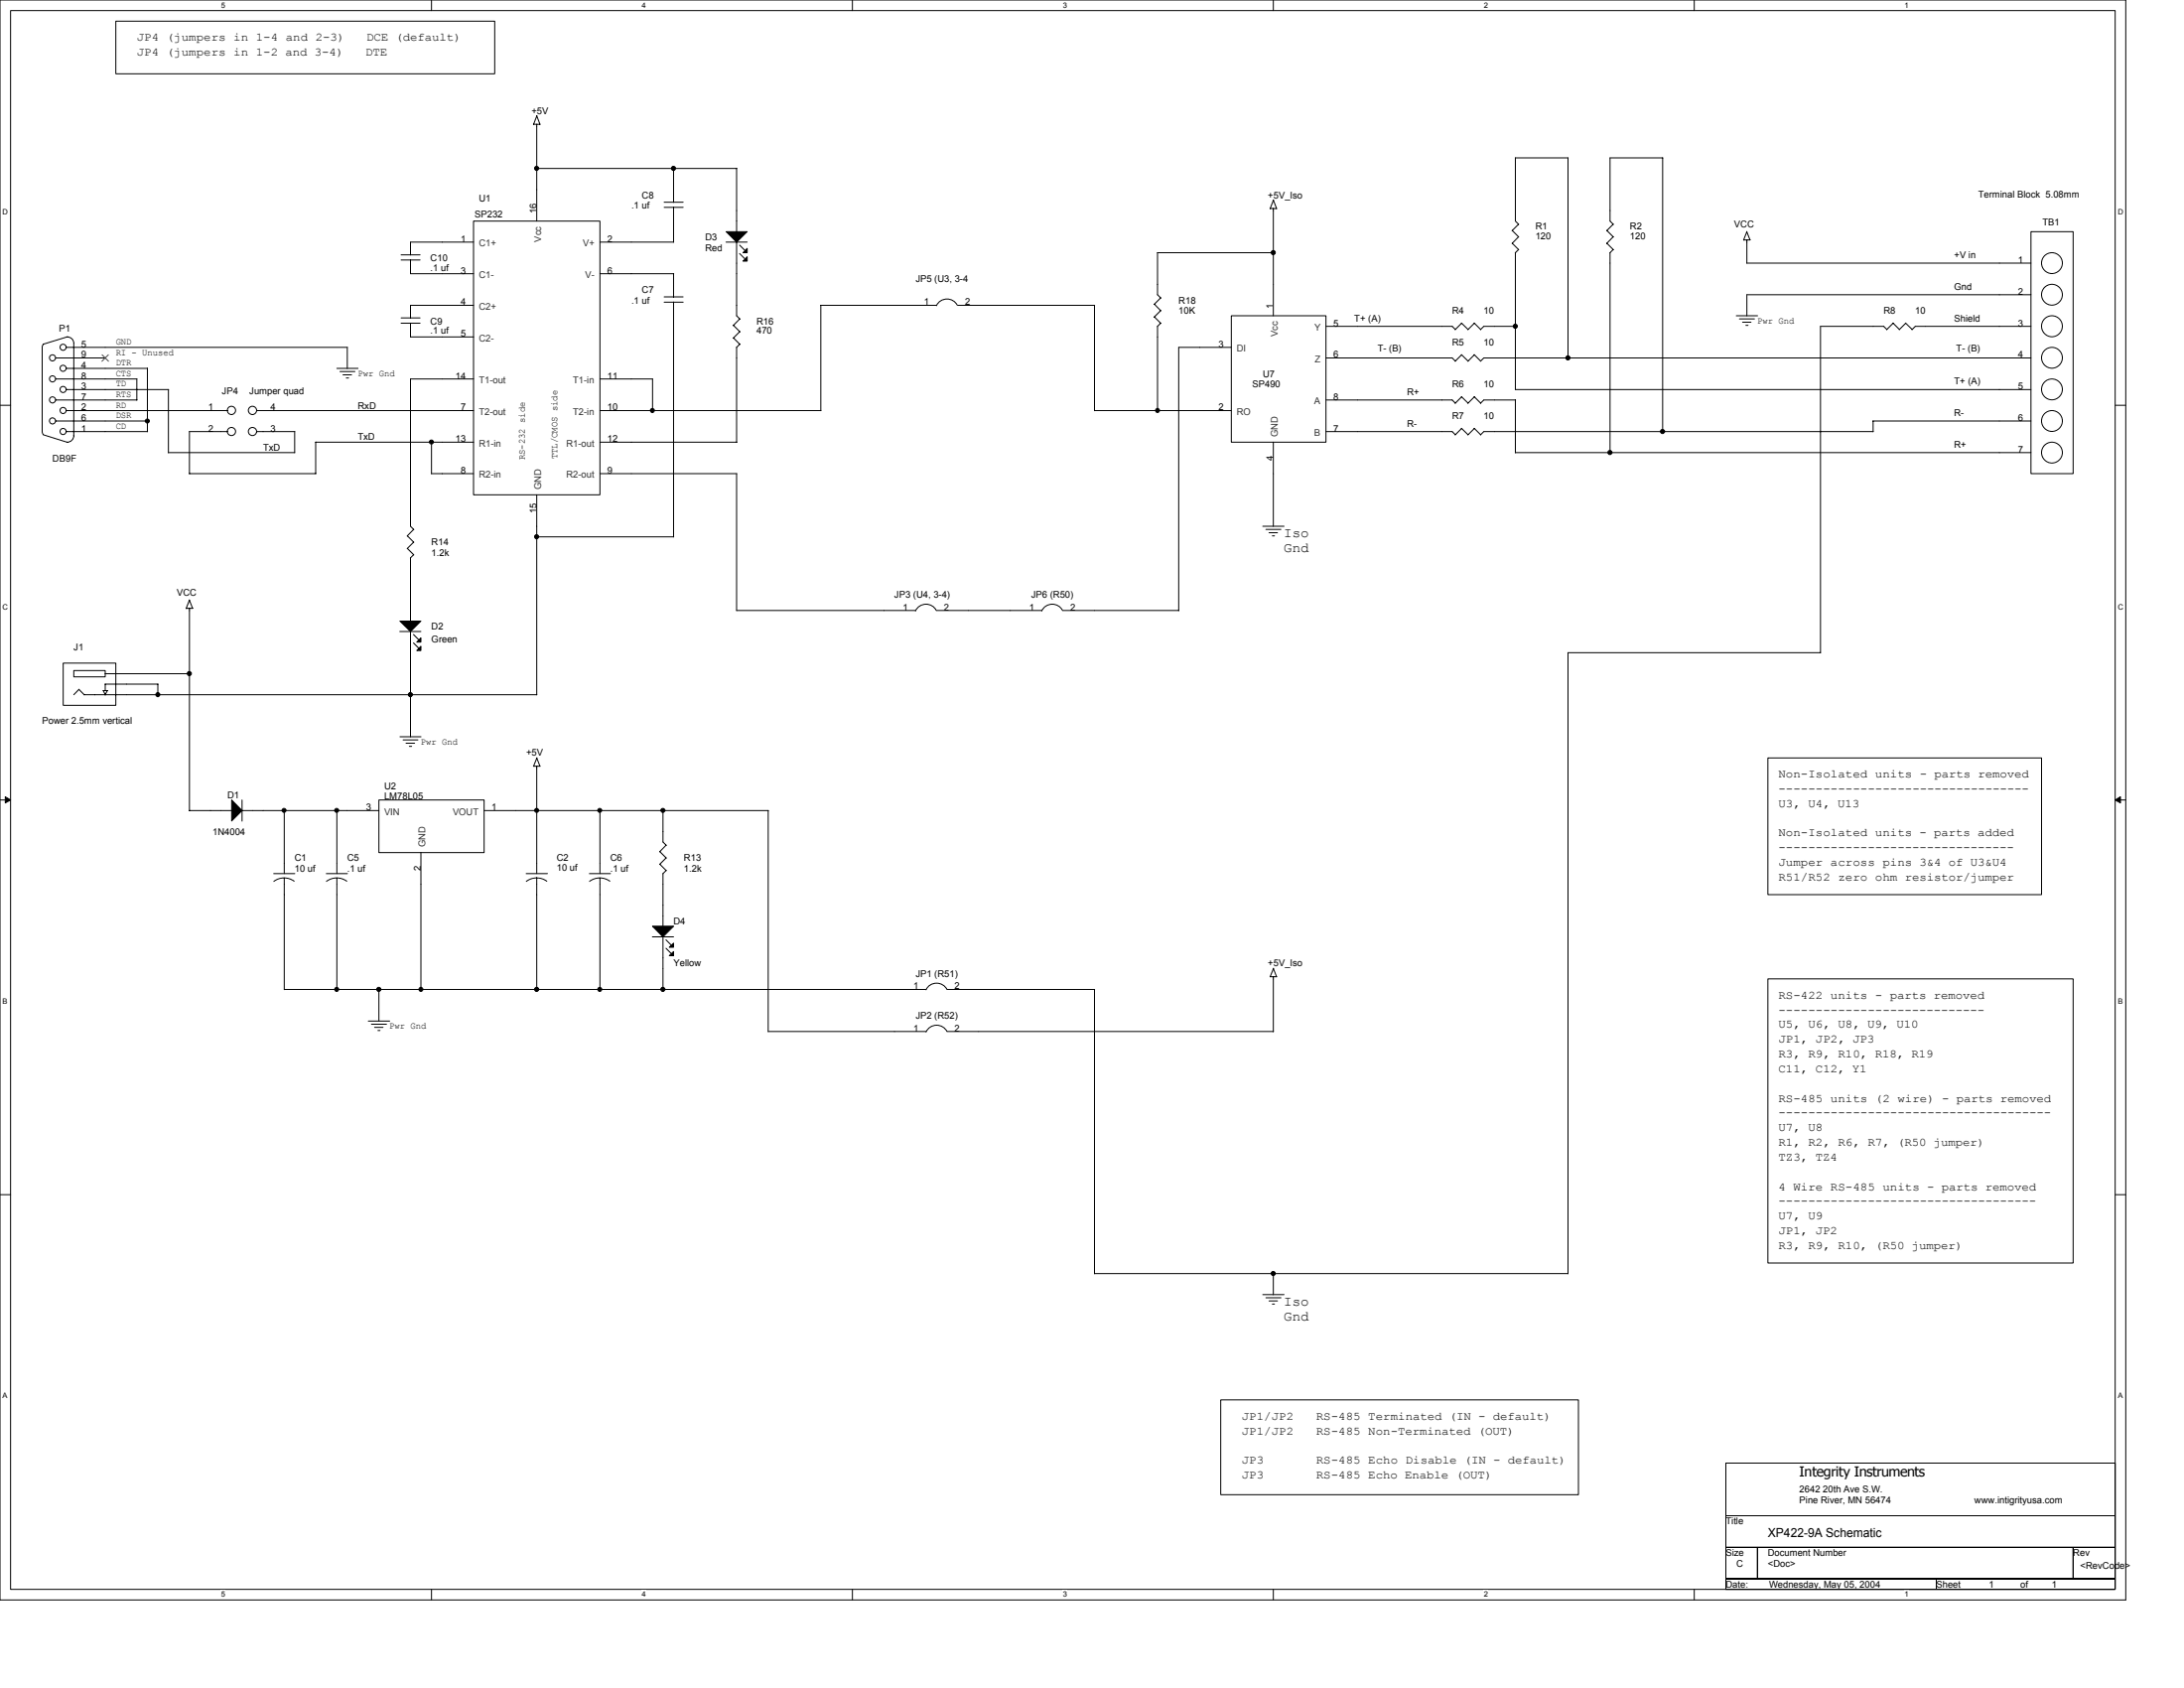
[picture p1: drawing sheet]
<svg xmlns="http://www.w3.org/2000/svg" width="279mm" height="216mm" viewBox="0 0 279 216" stroke-linecap="round" stroke-linejoin="round" font-family="sans-serif">
<path d="M0 0h271.9v204.6h-271.9zM1.4 1.4h269.2v201.9h-269.2z" fill="none" stroke="#000" stroke-width=".13"/>
<g fill="#fff">
<path d="M28.3 .1h.5v1.1h-.5z"/>
<path d="M28.3 203.4h.5v1.1h-.5z"/>
</g>
<path d="M55.2 0v1.4M55.2 203.3v1.3" fill="none" stroke="#000" stroke-width=".13"/>
<g fill="#fff">
<path d="M82.1 .1h.6v1.1h-.6z"/>
<path d="M82.1 203.4h.6v1.1h-.6z"/>
</g>
<path d="M109.1 0v1.4M109.1 203.3v1.3" fill="none" stroke="#000" stroke-width=".13"/>
<g fill="#fff">
<path d="M136 .1h.5v1.1h-.5z"/>
<path d="M136 203.4h.5v1.1h-.5z"/>
</g>
<path d="M162.9 0v1.4M162.9 203.3v1.3" fill="none" stroke="#000" stroke-width=".13"/>
<g fill="#fff">
<path d="M189.8 .1h.6v1.1h-.6z"/>
<path d="M189.8 203.4h.6v1.1h-.6z"/>
</g>
<path d="M216.7 0v1.4M216.7 203.3v1.3" fill="none" stroke="#000" stroke-width=".13"/>
<g fill="#fff">
<path d="M243.7 .1h.5v1.1h-.5z"/>
<path d="M243.7 203.4h.5v1.1h-.5z"/>
<path d="M.3 26.6h.7v1h-.7z"/>
<path d="M270.9 26.6h.7v1h-.7z"/>
<path d="M.3 77.1h.7v1h-.7z"/>
<path d="M270.9 77.1h.7v1h-.7z"/>
</g>
<path d="M0 51.8h1.4M270.6 51.8h1.3" fill="none" stroke="#000" stroke-width=".13"/>
<g fill="#fff">
<path d="M.3 127.6h.7v1h-.7z"/>
<path d="M270.9 127.6h.7v1h-.7z"/>
</g>
<path d="M0 102.3h1.4M270.6 102.3h1.3" fill="none" stroke="#000" stroke-width=".13"/>
<path d="M.7 101.9l.7 .4-.7 .4zM270.6 102.3l.7-.4v.8z" fill="#000" stroke="#000" stroke-width=".13"/>
<g fill="#fff">
<path d="M.3 178h.7v1.1h-.7z"/>
<path d="M270.9 178h.7v1.1h-.7z"/>
</g>
<g fill="none" stroke="#000" stroke-width=".13">
<path d="M14.8 2.7h48.5v6.7h-48.5zM68.2 15.9h.9M68.7 14.8l.4 1.1M68.7 15.9v12.4M68.7 14.8l-.4 1.1M51.3 33.3h2.4M51.3 32.6h2.4M52.5 33.2v1.8h8.1M60.6 28.3h16.2v35h-16.2zM60.6 31h-8.1v1.6M60.6 39.1h-8.1v1.6M68.7 21.5h25.6"/>
<path d="M76.8 31h9.4M76.8 35h9.4M85 38.7h2.4M85 38h2.4M85 26.5h2.4M85 25.9h2.4M86.2 21.5v4.4M86.2 26.5v4.5M86.2 35v3M86.2 38.6v30.1M92.9 31h2.7M94.2 21.5v8.2"/>
<path d="M94.2 31v9.4l.5 .4-.9 .8 .9 .8M94.6 31.3l.7 .7M94.6 32.4l.7 .7M119.8 39.1h-14.8v13.4M122.5 39.1a1.49 1.49 0 0 0-1.4-.9 1.49 1.49 0 0 0-1.3 .9M122.5 39.1h17.5M140 39.1v13.4M147.7 38.9l.8 .9M148.5 38.1l-.8 .8M148.5 39.7l-.8 .9 .8 .8M162.5 26.7h.8M162.9 25.6l.4 1.1"/>
<path d="M162.9 26.7v13.7M162.9 25.6l-.4 1.1M162.9 32.3h-14.8v5.4l.4 .4M193.5 31.1l.8 .8M193.9 32.3v17.5M194.3 28.7l-.9 .8 .9 .8M194.3 30.3l-.9 .8M194.3 31.9l-.5 .4M200.6 20.2v25.6M200.6 20.2h-6.7v8.1l.4 .4M205.6 29.5l.8 .8M205.6 31.1l.8 .8"/>
<path d="M206 32.3v25.6M206.4 28.7l-.9 .8M206.4 30.3l-.9 .8M206.4 31.9l-.4 .4M212.7 20.2v35M212.7 20.2h-6.7v8.1l.4 .4M223.1 30.7h.8M223.5 29.6l.4 1.1M223.5 29.6l-.4 1.1M223.5 30.7v3M223.5 33.7h36.3M259.8 29.6h5.4v31h-5.4z"/>
<path d="M259.8 37.7h-36.3v2.7M5.4 55.2l.1 .4M5.5 55.6l3.1 1M5.5 44l-.1 .4v10.8M7.1 45.8h6.4M7.1 51.2h10.4M7.1 53.8h11.8M7.1 48.5h10.4M8.5 47.1h10.4M8.5 44.4h35.9M8.5 52.5h20.6M8.5 55.2h10.4"/>
<path d="M8.5 49.8h13.1l-.1 8.1M8.6 43.1a.82 .82 0 0 1 .8 .8M8.6 43.1l-3.1 .9M9.4 55.7a.84 .84 0 0 1-.8 .9M9.4 43.9v11.9M17.5 48.5v2.7M18.9 47.1v8.1M21.5 57.9h16.2M29.1 55.2h-4.9v5.4M32.9 52.5h27.7M32.9 55.2h4.8M37.7 55.2v2.7"/>
<path d="M43.1 47.1h2.7M43.5 47.5h1.9M43.9 47.9h1.1M44.3 48.3h.3M44.4 44.4v2.7M51.3 41.3h2.4M51.3 40.7h2.4M52.5 41.3v1.8h8.1M55.2 56.6v4M60.6 48.5h-8.1v18.8l.4 .4-.8 .9 .8 .8M60.6 56.6h-20.2v4M76.8 52.5h28.2"/>
<path d="M76.8 48.5h6.7M76.8 56.6h17.5M83.5 48.5v4M93.8 43.2l.9 .8-.5 .4M94.2 44.4v12.2M94.6 42.4l-.8 .8M140 52.5h17.5M148.1 41.7v10.8M148.5 41.3l-.4 .5M157.5 40.4h12.1v16.2h-12.1zM157.5 44.4h-6.7v33.7M162.9 56.6v10.7"/>
<path d="M169.6 41.7h16.2M169.6 45.8h16.2M169.6 55.2h16.2M169.6 51.2h16.2l.4 .4M185.8 45.8l.4 .4M185.8 55.2l.4 .4M185.8 41.7l.4 .4M187 50.7l.8 .9M187 54.8l.8 .8M187 41.3l.8 .8M187 50.8l-.8 .8M187 54.8l-.8 .8"/>
<path d="M187 41.3l-.8 .9M188.6 45.4l.8 .8M188.6 50.7l.8 .9M188.6 54.8l.8 .8M188.6 41.3l.8 .8M188.6 45.4l-.8 .8-.8-.8-.8 .8M188.6 50.8l-.8 .8M188.6 54.8l-.8 .8M188.6 41.3l-.8 .9M193.9 49.8h65.9M193.9 57.9h65.9M193.9 51.2v6.7"/>
<path d="M193.9 41.7h-4.1l-.4 .5M193.9 51.2h-4.1l-.4 .4M222.1 40.4h2.8M222.5 40.8h2M222.9 41.2h1.1M223.4 41.6h.2M239.6 55.2h-49.8l-.4 .4M241 41.7l.4 .4M241 41.7h-8.1v41.8M242.2 41.3l.8 .8M242.2 41.3l-.8 .9M243.8 41.3l.8 .8"/>
<path d="M243.8 41.3l-.8 .9M259.8 41.7h-14.8l-.4 .5M259.8 45.8h-70l-.4 .4M259.8 53.8h-20.2v1.4M23.8 77.8h.9M24.2 77.8v25.9M24.2 60.6h16.2M24.6 77.8l-.4-1-.4 1M52.1 70.1l.8 .9-.4 .4M52.5 71.4v8.1M52.9 69.3l-.8 .9M55.2 60.6h5.4"/>
<path d="M68.7 63.3v25.6h-57.9M68.7 68.7h17.5M76.8 60.6h17.5M94.2 60.6v17.5M94.2 78.1h22.9M119.8 78.1a1.48 1.48 0 0 0-1.4-.8 1.48 1.48 0 0 0-1.3 .8M119.8 78.1h13.5M135.9 78.1a1.48 1.48 0 0 0-1.3-.8 1.48 1.48 0 0 0-1.3 .8M136 78.1h14.8M161.5 67.3h2.8M161.9 67.7h2M162.3 68.1h1.1"/>
<path d="M162.8 68.5h.2M8.1 84.8h6.7v5.4h-6.7zM9.4 85.8h4.1v.8h-4.1zM10.1 88.2l.7 .7M10.1 88.2l-.7 .7M13.4 87.5h6.8M13.4 88.9l.4-.6h-.6l.3 .6M13.5 86.2h10.8M13.5 87.5v.8M20.2 87.5v1.4M51.1 80.8h2.7M51.2 94.2h2.7"/>
<path d="M51.6 94.6h1.9M51.9 95.1h1.1M52.4 95.5h.3M52.5 80.8v13.5M52.9 81.2l.7 .7M52.9 82.2l.7 .7M68.2 98h.9M68.3 98l.4-1.1 .4 1.1M68.7 98v13.7M200.6 83.5h32.3M200.6 83.5v79.4h-60.6v-36.3M226.2 96.9h35v17.5h-35z"/>
<path d="M24.2 103.7h5.5M31 102.3v2.7M31 103.7h17.5M35 111.7h2.7M36.4 103.7v8M36.4 112.3v14.3M37.6 112.7a2.17 2.17 0 0 0-2.6 0M41.7 111.7h2.7M43.1 103.7v8M43.1 112.3v14.3M44.4 112.7a2.17 2.17 0 0 0-2.6 0M48.5 102.3h13.4v6.8h-13.4z"/>
<path d="M53.8 109.1v17.5M61.9 103.7h36.4M67.3 111.7h2.7M68.7 112.3v14.3M70 112.7a2.15 2.15 0 0 0-1.4-.4 2.14 2.14 0 0 0-1.3 .4M75.4 111.7h2.7M76.8 103.7v8M76.8 112.3v14.3M78 112.7a2.17 2.17 0 0 0-2.6 0M83.5 119.8h2.7M84.4 108.9l.8 .8M84.4 110.5l.8 .9"/>
<path d="M84.8 103.7v4l.4 .4M84.8 111.7v6.8M84.8 119.8v6.8M85.2 108.1l-.8 .8M85.2 109.7l-.8 .9M85.2 111.3l-.4 .5M98.3 103.7v28.3M36.4 126.6h82.1M47.1 130.6h2.7M47.5 131h1.9M47.9 131.4h1.1M48.3 131.8h.3"/>
<path d="M48.5 126.6v4M85.2 120.2l.7 .7M85.2 121.3l.7 .7M98.3 131.9h20.2M121.1 126.5a1.5 1.5 0 0 0-2.6 .1M121.1 131.9a1.49 1.49 0 0 0-1.3-.8 1.49 1.49 0 0 0-1.3 .9M121.2 126.6h18.8M121.2 131.9h41.7M162.5 124.9h.8M162.5 124.9l.4-1 .4 1M162.9 124.9v7.1M226.2 125.2h39v36.3h-39z"/>
<path d="M0 152.8h1.4M270.6 152.8h1.3M156.2 179h45.7v12.2h-45.7zM161.5 165.6h2.8M161.9 166h2M162.3 166.4h1.1M162.8 166.8h.2M162.9 162.9v2.7M220.8 187.1h49.8v6.8h-49.8zM220.8 193.9h49.8v4h-49.8zM220.8 197.9h4v4h-4zM224.8 197.9h40.4v4h-40.4z"/>
<path d="M265.2 197.9h5.4v4h-5.4zM220.8 201.9h26.9v1.4h-26.9zM247.7 201.9h22.9v1.4h-22.9z"/>
<circle cx="262.5" cy="37.7" r="1.33"/>
<circle cx="262.5" cy="33.7" r="1.33"/>
<circle cx="6.7" cy="45.8" r=".39"/>
<circle cx="6.7" cy="53.8" r=".39"/>
<circle cx="6.7" cy="51.1" r=".39"/>
<circle cx="6.7" cy="48.5" r=".39"/>
<circle cx="8.1" cy="47.1" r=".39"/>
<circle cx="8.1" cy="52.5" r=".39"/>
<circle cx="8.1" cy="55.2" r=".39"/>
<circle cx="8.1" cy="49.8" r=".39"/>
<circle cx="8.1" cy="44.4" r=".39"/>
<circle cx="29.6" cy="52.5" r=".53"/>
<circle cx="29.6" cy="55.2" r=".52"/>
<circle cx="32.3" cy="52.5" r=".53"/>
<circle cx="32.3" cy="55.2" r=".52"/>
<circle cx="262.5" cy="41.7" r="1.34"/>
<circle cx="262.5" cy="49.8" r="1.33"/>
<circle cx="262.5" cy="57.9" r="1.33"/>
<circle cx="262.5" cy="53.8" r="1.33"/>
<circle cx="262.5" cy="45.8" r="1.33"/>
</g>
<g fill="#000" stroke="#000" stroke-width=".13">
<path d="M92.9 29.6h2.7l-1.4 1.4z" fill-rule="evenodd"/>
<path d="M95.6 31.8v.5h-.5z" fill-rule="evenodd"/>
<path d="M95.6 32.9v.5h-.5z" fill-rule="evenodd"/>
<path d="M51.2 79.4h2.6l-1.3 1.4z" fill-rule="evenodd"/>
<path d="M53.3 82.1l.5-.5v.5z" fill-rule="evenodd"/>
<path d="M53.8 82.7v.5h-.5z" fill-rule="evenodd"/>
<path d="M29.6 102.3l1.4 1.4-1.4 1.3z" fill-rule="evenodd"/>
<path d="M83.5 118.5h2.7l-1.4 1.3z" fill-rule="evenodd"/>
<path d="M85.6 121.2l.6-.6v.6z" fill-rule="evenodd"/>
<path d="M85.6 122.2l.6-.5v.5z" fill-rule="evenodd"/>
<circle cx="68.7" cy="21.5" r=".27"/>
<circle cx="86.2" cy="21.5" r=".27"/>
<circle cx="162.9" cy="32.3" r=".27"/>
<circle cx="18.9" cy="53.9" r=".26"/>
<circle cx="55.2" cy="56.5" r=".26"/>
<circle cx="83.5" cy="52.5" r=".26"/>
<circle cx="148.1" cy="52.5" r=".26"/>
<circle cx="193.9" cy="41.7" r=".27"/>
<circle cx="200.6" cy="45.8" r=".27"/>
<circle cx="206" cy="57.9" r=".27"/>
<circle cx="212.7" cy="55.2" r=".27"/>
<circle cx="68.7" cy="68.7" r=".27"/>
<circle cx="20.2" cy="88.8" r=".26"/>
<circle cx="24.2" cy="86.2" r=".27"/>
<circle cx="52.5" cy="88.8" r=".27"/>
<circle cx="36.3" cy="103.7" r=".25"/>
<circle cx="43.1" cy="103.7" r=".25"/>
<circle cx="68.7" cy="103.7" r=".26"/>
<circle cx="76.7" cy="103.7" r=".25"/>
<circle cx="84.8" cy="103.7" r=".26"/>
<circle cx="43.1" cy="126.5" r=".26"/>
<circle cx="48.5" cy="126.5" r=".27"/>
<circle cx="53.8" cy="126.5" r=".26"/>
<circle cx="68.7" cy="126.5" r=".27"/>
<circle cx="76.7" cy="126.5" r=".26"/>
<circle cx="84.8" cy="126.5" r=".27"/>
<circle cx="162.9" cy="162.9" r=".27"/>
</g>
<path d="M13.1 45.4l.8 .8M13.9 45.4l-.9 .8" fill="none" stroke="#4c4c4c" stroke-width=".13"/>
<g font-size="1.8">
<text x="164.3" y="68.7">Iso</text>
<text x="164.3" y="70.6">Gnd</text>
<text x="164.3" y="167">Iso</text>
<text x="164.3" y="168.9">Gnd</text>
<text x="230.2" y="188.9">Integrity Instruments</text>
</g>
<text font-size="1.6" x="226.2" y="196.6">XP422-9A Schematic</text>
<g font-size="1.5">
<text x="17.5" y="5.2">JP4 (jumpers in 1-4 and 2-3)</text>
<text x="46.9" y="5.2">DCE (default)</text>
<text x="17.5" y="7.2">JP4 (jumpers in 1-2 and 3-4)</text>
<text x="46.8" y="7.2">DTE</text>
<text x="227.5" y="99.5">Non-Isolated units - parts removed</text>
<text x="227.5" y="101.3">----------------------------------</text>
<text x="227.5" y="103.2">U3, U4, U13</text>
<text x="227.5" y="107">Non-Isolated units - parts added</text>
<text x="227.5" y="108.9">--------------------------------</text>
<text x="227.5" y="110.8">Jumper across pins 3&amp;4 of U3&amp;U4</text>
<text x="227.5" y="112.6">R51/R52 zero ohm resistor/jumper</text>
<text x="227.5" y="127.7">RS-422 units - parts removed</text>
<text x="227.5" y="129.6">----------------------------</text>
<text x="227.5" y="131.5">U5, U6, U8, U9, U10</text>
<text x="227.5" y="133.4">JP1, JP2, JP3</text>
<text x="227.5" y="135.3">R3, R9, R10, R18, R19</text>
<text x="227.5" y="137.2">C11, C12, Y1</text>
<text x="227.5" y="140.9">RS-485 units (2 wire) - parts removed</text>
<text x="227.5" y="142.8">-------------------------------------</text>
<text x="227.5" y="144.7">U7, U8</text>
<text x="227.5" y="146.6">R1, R2, R6, R7, (R50 jumper)</text>
<text x="227.5" y="148.5">TZ3, TZ4</text>
<text x="227.5" y="152.2">4 Wire RS-485 units - parts removed</text>
<text x="227.5" y="154.1">-----------------------------------</text>
<text x="227.5" y="156">U7, U9</text>
<text x="227.5" y="157.9">JP1, JP2</text>
<text x="227.5" y="159.8">R3, R9, R10, (R50 jumper)</text>
<text x="158.9" y="181.6">JP1/JP2</text>
<text x="158.9" y="183.5">JP1/JP2</text>
<text x="168.4" y="181.6">RS-485 Terminated (IN - default)</text>
<text x="168.4" y="183.5">RS-485 Non-Terminated (OUT)</text>
<text x="158.9" y="187.2">JP3</text>
<text x="158.9" y="189.1">JP3</text>
<text x="168.4" y="187.2">RS-485 Echo Disable (IN - default)</text>
<text x="168.4" y="189.1">RS-485 Echo Enable (OUT)</text>
</g>
<g font-size="1.2">
<text x="68" y="14.6">+5V</text>
<text x="60.7" y="27.8">SP232</text>
<text x="61.3" y="25.7">U1</text>
<text x="68.6" y="27.3" transform="rotate(-90 68.6 27.3)">16</text>
<text x="80.8" y="26.7">.1 uf</text>
<text x="82.1" y="25.3">C8</text>
<text x="162.2" y="25.3">+5V_Iso</text>
<text x="196.4" y="29.4">R1</text>
<text x="208.5" y="29.4">R2</text>
<text x="221.9" y="29.1">VCC</text>
<text x="253.1" y="25.3">Terminal Block 5.08mm</text>
<text x="261.3" y="28.9">TB1</text>
<text x="55.1" y="33.4">C10</text>
<text x="55.1" y="34.6">.1 uf</text>
<text x="58.9" y="30.9">1</text>
<text x="58.9" y="35">3</text>
<text x="77.7" y="30.9">2</text>
<text x="77.7" y="35">6</text>
<text x="90.2" y="30.7">D3</text>
<text x="90.2" y="32.1">Red</text>
<text x="196.4" y="30.6">120</text>
<text x="208.5" y="30.6">120</text>
<text x="250" y="33">+V in</text>
<text x="258.2" y="33.6">1</text>
<text x="55.1" y="41.5">C9</text>
<text x="58.9" y="39">4</text>
<text x="80.8" y="38.8">.1 uf</text>
<text x="82.1" y="37.5">C7</text>
<text x="96.8" y="41.5">R16</text>
<text x="117.1" y="36.1">JP5 (U3, 3-4</text>
<text x="118.2" y="39">1</text>
<text x="123.5" y="39">2</text>
<text x="150.8" y="38.8">R18</text>
<text x="150.8" y="40.2">10K</text>
<text x="162.9" y="39.4" transform="rotate(-90 162.9 39.4)">1</text>
<text x="170.6" y="41.7">5</text>
<text x="173.3" y="41.1">T+ (A)</text>
<text x="185.8" y="40.2">R4</text>
<text x="189.8" y="40.2">10</text>
<text x="224.8" y="41.4">Pwr Gnd</text>
<text x="241" y="40.2">R8</text>
<text x="245" y="40.2">10</text>
<text x="250" y="37.1">Gnd</text>
<text x="250" y="41.1">Shield</text>
<text x="258.2" y="37.7">2</text>
<text x="258.2" y="41.7">3</text>
<text x="7.6" y="42.4">P1</text>
<text x="10.4" y="44.4">5</text>
<text x="10.4" y="45.8">9</text>
<text x="10.4" y="47.1">4</text>
<text x="14.8" y="46.8">DTR</text>
<text x="14.8" y="44.1">GND</text>
<text x="14.8" y="45.4">RI - Unused</text>
<text x="55.1" y="42.7">.1 uf</text>
<text x="58.9" y="43.1">5</text>
<text x="96.8" y="42.7">470</text>
<text x="155.9" y="44.4">3</text>
<text x="170.6" y="45.8">6</text>
<text x="176.2" y="45">T- (B)</text>
<text x="185.8" y="44.2">R5</text>
<text x="189.8" y="44.2">10</text>
<text x="250.3" y="45">T- (B)</text>
<text x="258.2" y="45.8">4</text>
<text x="10.4" y="48.5">8</text>
<text x="10.4" y="49.8">3</text>
<text x="10.4" y="51.1">7</text>
<text x="10.4" y="52.5">2</text>
<text x="10.4" y="53.8">6</text>
<text x="14.8" y="53.5">DSR</text>
<text x="14.8" y="48.1">CTS</text>
<text x="14.8" y="50.8">RTS</text>
<text x="14.8" y="52.1">RD</text>
<text x="14.8" y="49.4">TD</text>
<text x="26.6" y="52.5">1</text>
<text x="28.4" y="50.4">JP4</text>
<text x="31.9" y="50.4">Jumper quad</text>
<text x="34.6" y="52.5">4</text>
<text x="45.8" y="48.1">Pwr Gnd</text>
<text x="45.8" y="52.3">RxD</text>
<text x="58.3" y="48.5">14</text>
<text x="58.9" y="52.5">7</text>
<text x="77.7" y="48.5">11</text>
<text x="77.7" y="52.5">10</text>
<text x="155.9" y="52.5">2</text>
<text x="160.2" y="49.6">SP490</text>
<text x="161.5" y="48.2">U7</text>
<text x="170.6" y="51.1">8</text>
<text x="180" y="50.5">R+</text>
<text x="185.8" y="49.6">R6</text>
<text x="185.8" y="53.6">R7</text>
<text x="189.8" y="49.6">10</text>
<text x="189.8" y="53.6">10</text>
<text x="250" y="49.2">T+ (A)</text>
<text x="250" y="53.2">R-</text>
<text x="258.2" y="49.8">5</text>
<text x="258.2" y="53.8">6</text>
<text x="6.7" y="59">DB9F</text>
<text x="10.4" y="55.2">1</text>
<text x="14.8" y="54.8">CD</text>
<text x="26.6" y="55.2">2</text>
<text x="33.7" y="57.7">TxD</text>
<text x="34.6" y="55.2">3</text>
<text x="45.8" y="56.3">TxD</text>
<text x="58.3" y="56.5">13</text>
<text x="67.1" y="58.8" transform="rotate(-90 67.1 58.8)">RS-232 side</text>
<text x="71.3" y="58.7" transform="rotate(-90 71.3 58.7)">TTL/CMOS side</text>
<text x="77.7" y="56.5">12</text>
<text x="162.9" y="58.9" transform="rotate(-90 162.9 58.9)">4</text>
<text x="170.6" y="55.2">7</text>
<text x="180" y="54.5">R-</text>
<text x="250" y="57.3">R+</text>
<text x="258.2" y="57.9">7</text>
<text x="58.9" y="60.6">8</text>
<text x="68.6" y="65.6" transform="rotate(-90 68.6 65.6)">15</text>
<text x="77.7" y="60.6">9</text>
<text x="55.2" y="69.8">R14</text>
<text x="55.2" y="71.1">1.2k</text>
<text x="22.6" y="76.2">VCC</text>
<text x="114.4" y="76.5">JP3 (U4, 3-4)</text>
<text x="131.9" y="76.5">JP6 (R50)</text>
<text x="9.4" y="83.2">J1</text>
<text x="55.2" y="80.5">D2</text>
<text x="55.2" y="82.1">Green</text>
<text x="115.5" y="78.1">1</text>
<text x="120.8" y="78.1">2</text>
<text x="131.7" y="78.1">1</text>
<text x="136.9" y="78.1">2</text>
<text x="5.4" y="92.6">Power 2.5mm vertical</text>
<text x="53.8" y="95.2">Pwr Gnd</text>
<text x="49.1" y="101">U2</text>
<text x="67.3" y="96.7">+5V</text>
<text x="27.2" y="106.8">1N4004</text>
<text x="29.1" y="102.1">D1</text>
<text x="46.8" y="103.7">3</text>
<text x="49.1" y="102.2">LM78L05</text>
<text x="62.9" y="103.7">1</text>
<text x="37.7" y="110.2">C1</text>
<text x="37.7" y="111.5">10 uf</text>
<text x="44.4" y="110.2">C5</text>
<text x="44.4" y="111.5">.1 uf</text>
<text x="53.8" y="111.4" transform="rotate(-90 53.8 111.4)">2</text>
<text x="71.2" y="110.2">C2</text>
<text x="71.2" y="111.4">10 uf</text>
<text x="78.1" y="110.2">C6</text>
<text x="78.1" y="111.5">.1 uf</text>
<text x="87.5" y="110.2">R13</text>
<text x="87.5" y="111.5">1.2k</text>
<text x="86.2" y="118.2">D4</text>
<text x="86.2" y="123.6">Yellow</text>
<text x="117.1" y="125">JP1 (R51)</text>
<text x="162.2" y="123.6">+5V_Iso</text>
<text x="49.8" y="131.6">Pwr Gnd</text>
<text x="116.8" y="126.5">1</text>
<text x="116.8" y="131.9">1</text>
<text x="117.1" y="130.3">JP2 (R52)</text>
<text x="122.1" y="126.5">2</text>
<text x="122.1" y="131.9">2</text>
<text x="230.2" y="190.9">2642 20th Ave S.W.</text>
<text x="220.8" y="195">Title</text>
<text x="230.2" y="192.3">Pine River, MN 56474</text>
<text x="252.6" y="192.3">www.intigrityusa.com</text>
<text x="220.8" y="199">Size</text>
<text x="220.8" y="203">Date:</text>
<text x="222.1" y="200.3">C</text>
<text x="226.2" y="199">Document Number</text>
<text x="226.2" y="200.3">&lt;Doc&gt;</text>
<text x="226.3" y="203">Wednesday, May 05, 2004</text>
<text x="247.7" y="203">Sheet</text>
<text x="254.4" y="203">1</text>
<text x="258.5" y="203">of</text>
<text x="262.5" y="203">1</text>
<text x="265.2" y="199">Rev</text>
<text x="266.1" y="200.6">&lt;RevCode&gt;</text>
</g>
<g font-size="1.2" fill="#333">
<text x="61.3" y="31.5">C1+</text>
<text x="61.3" y="35.6">C1-</text>
<text x="69.2" y="30.9" transform="rotate(-90 69.2 30.9)">Vcc</text>
<text x="74.6" y="31.5">V+</text>
<text x="74.9" y="35.6">V-</text>
<text x="61.3" y="39.6">C2+</text>
<text x="61.3" y="43.6">C2-</text>
<text x="158.2" y="45">DI</text>
<text x="163.5" y="43.1" transform="rotate(-90 163.5 43.1)">Vcc</text>
<text x="168.2" y="42.3">Y</text>
<text x="168.2" y="46.3">Z</text>
<text x="61.3" y="49">T1-out</text>
<text x="61.3" y="53.1">T2-out</text>
<text x="73.3" y="49">T1-in</text>
<text x="73.3" y="53.1">T2-in</text>
<text x="158.2" y="53.1">RO</text>
<text x="168.1" y="51.7">A</text>
<text x="61.3" y="57.1">R1-in</text>
<text x="72.4" y="57.1">R1-out</text>
<text x="163.5" y="55.9" transform="rotate(-90 163.5 55.9)">GND</text>
<text x="168.1" y="55.8">B</text>
<text x="61.3" y="61.1">R2-in</text>
<text x="69.2" y="62.6" transform="rotate(-90 69.2 62.6)">GND</text>
<text x="72.4" y="61.1">R2-out</text>
<text x="49.1" y="104.2">VIN</text>
<text x="57.9" y="104.2">VOUT</text>
<text x="54.4" y="108.4" transform="rotate(-90 54.4 108.4)">GND</text>
</g>
<g font-size="1">
<text x="28.3" y="1">5</text>
<text x="82.1" y="1">4</text>
<text x="136" y="1">3</text>
<text x="189.8" y="1">2</text>
<text x="243.7" y="1">1</text>
<text x=".3" y="27.4">D</text>
<text x="270.9" y="27.4">D</text>
<text x=".3" y="77.9">C</text>
<text x="270.9" y="77.9">C</text>
<text x=".3" y="128.4">B</text>
<text x="270.9" y="128.4">B</text>
<text x=".3" y="178.9">A</text>
<text x="270.9" y="178.9">A</text>
<text x="28.3" y="204.3">5</text>
<text x="82.1" y="204.3">4</text>
<text x="136" y="204.3">3</text>
<text x="189.8" y="204.3">2</text>
<text x="243.7" y="204.3">1</text>
</g>
</svg>
